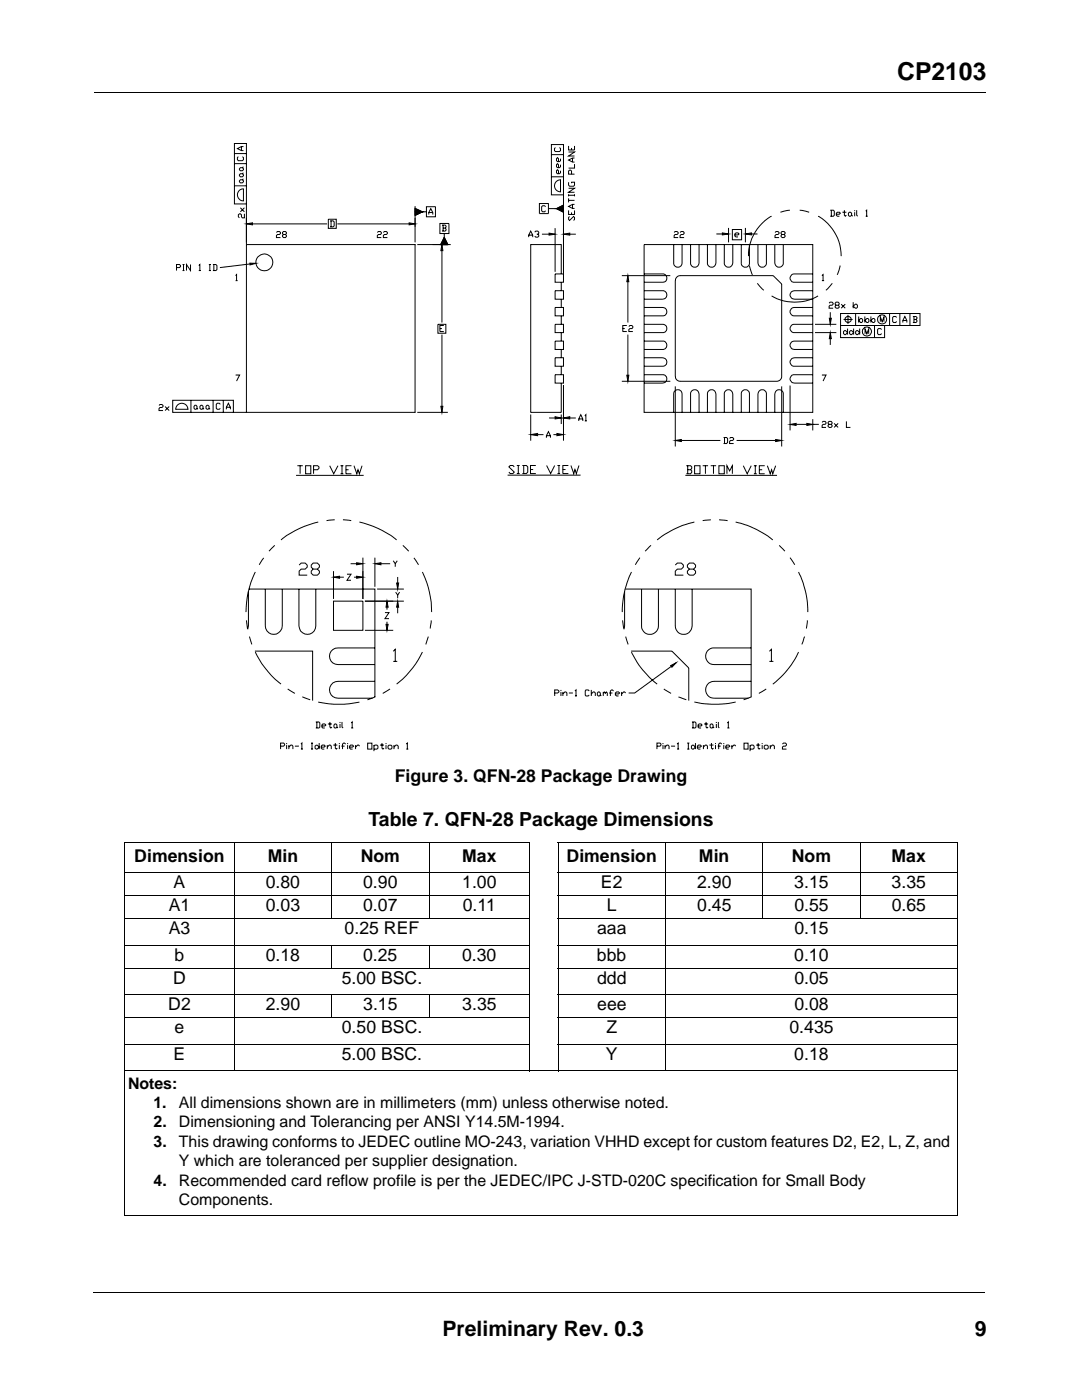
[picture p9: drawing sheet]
<svg xmlns="http://www.w3.org/2000/svg" width="216mm" height="279mm" viewBox="0 0 216 279" stroke-linecap="round" stroke-linejoin="round" font-family="sans-serif">
<path d="M18.8 18.4h177.8M18.6 257.9h177.8" fill="none" stroke="#000" stroke-width=".2"/>
<path d="M19 258.6h30.8v14.7h-30.8z" fill="#fff"/>
<g fill="none" stroke="#000" stroke-width=".2">
<path d="M24.7 168.2h81M24.7 174.2h81M24.7 178.8h81M24.8 168.3v74.2M46.8 168.1v45.7M66.1 168.1v15.4M85.7 168.1v15.4M105.6 168.3v45.5M111.3 168.2h79.9M111.3 174.2h79.9M111.3 178.8h79.9M111.4 168.3v45.5"/>
<path d="M132.8 168.1v45.7M152.2 168.1v15.4M171.6 168.1v15.4M191.1 168.3v74.2M24.7 183.4h81M24.7 188.7h81M24.7 193.2h81M24.7 198.5h81M66.1 188.6v4.7M66.1 198.4v4.8M85.7 188.6v4.7M85.7 198.4v4.8"/>
<path d="M111.3 183.4h79.9M111.3 188.7h79.9M111.3 193.2h79.9M111.3 198.5h79.9M24.7 203.1h81M24.7 208.4h81M24.7 213.7h166.5M111.3 203.1h79.9M111.3 208.4h79.9M24.7 242.6h166.5"/>
</g>
<path d="M29 27.5h157.9v125.2h-157.9z" fill="#fff"/>
<g fill="none" stroke="#000" stroke-width=".2">
<path d="M46.8 28.6h2.4v12.1h-2.4zM46.8 37.1h2.4M46.8 32.7h2.4M46.8 30.6h2.4M47.6 31.3l-.2 .2v.4l.2 .2h.8l.2-.2v-.4l-.2-.2M47.7 38l.9-.3v2.4a1.21 1.21 0 0 1-1.1-.8 1.21 1.21 0 0 1 .2-1.3zM48 35.9h.4l.2 .2-.2 .4h-.4l-.2-.2zM48 34.7h.4l.2 .2-.2 .4h-.4l-.2-.2zM48 33.5h.4l.2 .2-.2 .4h-.4l-.2-.2zM48.2 29.3v.8M48.6 29.3h-.4l-.8 .4 .8 .4h.4M48.6 35.7l-.2 .2"/>
<path d="M48.6 34.5l-.2 .2M48.6 33.3l-.2 .2M110 28.9h2.4v10h-2.4zM110 35.3h2.4M110 30.9h2.4M110.8 29.4l-.2 .3v.4l.2 .1h.8l.2-.1v-.4l-.2-.3M110.9 36.3l.4-.3 .5-.1v2.4a1.21 1.21 0 0 1-1-.7 1.21 1.21 0 0 1 .1-1.3zM111.8 34.1v.4l-.2 .2h-.4l-.2-.2v-.4l.2-.2 .2 .2v.6M111.8 32.9v.4l-.2 .2h-.4l-.2-.2v-.4l.2-.2 .2 .2v.6M111.8 31.7v.4l-.2 .2h-.4l-.2-.2v-.4l.2-.2 .2 .2v.6M112.4 36.3l.1 18.4M113.5 37.6h1.1l-1.1 .8h1.1"/>
<path d="M113.5 36.4v.6l.1 .2h.8l.2-.2v-.6h-.6v.2M113.5 30.3h1.1l-1.1 .8h1.1M113.5 29.1v.8h1.1v-.8M113.5 38.8v.4M113.5 39.6v.8M113.5 40h1.1M113.5 39h1.1M114 34.8v-.7l-.4-.1-.1 .1v.7h1.1M114 29.5v.4M114.2 31.5v.8M114.6 32.7v.8h-1.1M114.6 31.5h-.4l-.7 .4 .7 .4h.4"/>
<path d="M114.6 38.8v.4M35.2 53.4h.6l.2-.4-.2-.2h-.6v1.2M36.4 52.8h.4M36.4 54h.4M36.6 52.8v1.2M38 52.8v1.2l-.8-1.2v1.2M39.7 53l.2-.2v1.2M39.7 54h.4M41.7 52.8h.4M41.7 54h.4M41.9 52.8v1.2M42.5 52.8h.6l.2 .2v.8l-.2 .2h-.6"/>
<path d="M42.7 52.8v1.2M47 55l.2-.2v1.2M47 56h.4M48 41.5l.8 .8M48.8 42.7v.8h-.4l-.2-.2v-.4l-.4-.2-.2 .2v.4l.2 .2M48.8 41.5l-.8 .8M49.2 44.7l1.2-.2v.4zM49.2 40.4v8.4M49.2 48.8h33.6v33.5h-33.6zM49.8 52.7l-5.9 .7M49.8 52.5l1.3 .1-1.2 .3zM50.4 44.7h14.9"/>
<path d="M51.1 52.6h.1M55.2 46.4l.2-.2h.4l.2 .2-.2 .4h-.4l-.2 .2v.4h.8M56.6 46.8l-.2-.4 .2-.2h.4l.1 .4-.1 .2h-.4l-.2 .2 .2 .4h.4l.1-.2-.1-.4M65.5 43.8h1.6v1.8h-1.6zM65.9 44.1h.6l.2 .2v.8l-.2 .2h-.6M66.1 44.1v1.2M67.3 44.7h14.3M75.3 46.4l.2-.2h.4l.2 .2-.2 .4h-.4l-.2 .2v.4h.8M76.5 46.4l.2-.2h.4l.2 .2-.2 .4h-.4l-.2 .2v.4h.8M81.6 44.5l1.2 .2-1.2 .2zM82.8 48.8h.1M82.8 44.7h.1"/>
<path d="M82.8 41.6l1.5 .7h-1.5zM82.8 42.3h1.5l-1.5 .7zM82.8 41.6l1.5 .7-1.5 .7M82.8 41.1v7.3M83.5 42.3h1.6M85.1 41.3h1.8v2h-1.8zM85.6 42.8v-.4l.4-.8 .4 .8v.4M85.6 42.4h.8M87.8 44.6h1.8v2h-1.8zM87.9 48.8h1.5zM88.2 50v14.4M88.2 48.8l.2 1.2h-.4z"/>
<path d="M88.2 44.9h.6l.2 .2-.2 .4M88.4 45.5h.4l.2 .4-.2 .2h-.6M88.4 44.9v1.2M88.6 47.4l.8 1.4h-1.5zM88.6 46.6v1.6M89.9 48.8h-6.6M105.5 47.3v-.4l.4-.8 .4 .8v.4M105.5 46.9h.8M106.7 46.3l.2-.2h.4l.2 .4-.4 .2M107.3 46.7l.2 .2-.2 .4h-.4l-.2-.2M107.6 40.6h1.8v2h-1.8zM108.1 46.7h1.5"/>
<path d="M108.9 41.3l-.2-.2h-.4l-.2 .2v.8l.2 .2h.4l.2-.2M109.4 41.6h1.6M109.6 46.5l1.2 .2-1.2 .2zM110.8 54.7h.1M110.8 46.7h.1M110.8 45.5v8.8M110.8 58h1.6v1.7h-1.6zM110.8 54.7h1.6v1.6h-1.6zM111 41.6l1.4 .8M111 41.6l1.4-.7v.7zM111 41.6h1.4v.8zM112 54.7v-5.9h-6.1v33.5h6.1v-5.8"/>
<path d="M112 56.3v1.7M112 59.7v1.7M112.4 40.9l-1.4 .7M112.4 46.7l1.3-.2v.4zM113.5 42v.8h1.1v-.8M113.6 43.2l-.1 .2v.4l.1 .2 .8-.8 .2 .2v.4l-.2 .2M113.7 46.7h1.2M114 42.4v.4M114.2 40.8v.8M114.6 40.8h-.4l-.7 .4 .7 .4h.4M124.1 55h9.7M125.3 56.2v8.2"/>
<path d="M125.3 55l.2 1.2h-.4zM128.5 48.8h33.7v33.5h-33.7zM128.5 54.7h4l.4 .3 .2 .4-.2 .6-.5 .3h-3.9M128.5 58h3.7a.85 .85 0 0 1 .9 .9 .85 .85 0 0 1-.9 .8h-3.7M134.4 48.8v3.7a.84 .84 0 0 0 .9 .8 .84 .84 0 0 0 .8-.8v-3.7M134.5 46.4l.2-.2h.4l.2 .2-.2 .4h-.4l-.2 .2v.4h.8M135.1 55.2l.5-.2h18.7l1.7 1.7v18.4a.97 .97 0 0 1-1 1h-19.4a.94 .94 0 0 1-.9-1v-19.1zM135.7 46.4l.2-.2h.4l.2 .2-.2 .4h-.4l-.2 .2v.4h.8M137.8 48.8v3.7a.85 .85 0 0 0 .8 .8 .85 .85 0 0 0 .9-.8v-3.7M141.2 48.8v3.7a.85 .85 0 0 0 .8 .8 .85 .85 0 0 0 .9-.8v-3.7M142.9 46.7h1.2M144.1 46.5l1.3 .2-1.3 .2z"/>
<path d="M144.5 48.8v3.7a.85 .85 0 0 0 .9 .8 .85 .85 0 0 0 .8-.8v-3.7M145.4 45.5v2.9M146.1 45.8h1.9v2.1h-1.9zM146.6 46.9h.7l.2-.2-.2-.2h-.4l-.3 .2v.4l.3 .2h.4M147.9 48.8h1.6v3.7a.81 .81 0 0 1-.8 .8 .81 .81 0 0 1-.8-.8zM148.7 45.5v2.9M148.7 46.7l1.2-.2v.4zM149.5 53l.7 1.8M149.9 46.7h1.3M151.1 56.5l1.3 1.4M151.2 48.8v3.7a.85 .85 0 0 0 .9 .8 .85 .85 0 0 0 .8-.8v-3.7M154 43.2a9.1 9.1 0 0 0-4.6 7.9"/>
<path d="M154 59.1a9.2 9.2 0 0 0 9.2 0M154.6 48.8v3.7a.85 .85 0 0 0 .8 .8 .85 .85 0 0 0 .9-.8v-3.7M154.6 46.4l.3-.2h.3l.2 .2-.2 .4h-.3l-.3 .2v.4h.8M156 46.8l-.1-.2 .1-.4h.4l.3 .2-.3 .4h-.4l-.1 .2 .1 .4h.4l.3-.2-.3-.4M157.6 42l-1.9 .4M159.6 42l1.9 .4M162.2 54.7h-3.7a.83 .83 0 0 0-.9 .8 .83 .83 0 0 0 .9 .8h3.7M162.2 58h-3.7a.85 .85 0 0 0-.9 .9 .85 .85 0 0 0 .9 .8h3.7M163.2 43.2a9.2 9.2 0 0 1 4.7 7.9M164 55l.2-.2v1.2M164 56h.4M165.7 42h.6l.2 .1v.8l-.2 .3h-.6"/>
<path d="M165.9 42v1.2M166.1 56.5l-1.3 1.4M166.9 42.8h.6l.2-.3-.2-.1h-.4l-.2 .1v.4l.2 .3h.4M167.6 53l-.6 1.8M168.1 42.4h.8M168.5 42v.9l.2 .3 .2-.3M169.5 42.4l.4 .1v.4l-.2 .3-.4-.3v-.4zM169.9 42.9l.2 .3M170.5 42v.1M170.5 42.4v.8M170.9 42v.9l.2 .3M172.7 42.1l.2-.1v1.2"/>
<path d="M172.7 43.2h.4M34.5 79.9h12.1v2.4h-12.1zM38.1 79.9v2.4M42.5 79.9v2.4M44.6 79.9v2.4M47 74.8h.8l-.6 1.3M87.4 64.7h1.6v1.8h-1.6zM87.8 65.6h.4M88.2 66.8v14.3M88.6 65h-.8v1.2h.8M110.8 64.7h1.6v1.7h-1.6zM110.8 61.4h1.6v1.6h-1.6z"/>
<path d="M110.8 68.1h1.6v1.6h-1.6zM110.8 71.4h1.6v1.7h-1.6zM110.8 74.8h1.6v1.7h-1.6zM112 63v1.7M112 66.4v1.7M112 69.7v1.7M112 73.1v1.7M112.4 76.5h.1M112.4 76.9v11M124.1 76.1h9.7M124.3 65.6h.4M125.1 74.9h.4l-.2 1.2z"/>
<path d="M125.1 65h-.8v1.2h.8M125.3 66.8v8.1M125.5 65.2l.2-.2h.4l.2 .2-.2 .4h-.4l-.2 .2v.4h.8M128.5 61.4h3.7a.84 .84 0 0 1 .9 .7 .84 .84 0 0 1-.7 .9h-3.9M128.5 64.7h3.7a.83 .83 0 0 1 .9 .8 .83 .83 0 0 1-.7 .9h-3.9M128.5 68.1h3.7a.84 .84 0 0 1 .9 .7 .84 .84 0 0 1-.7 .9h-3.9M128.5 71.4h3.7a.85 .85 0 0 1 .9 .8 .85 .85 0 0 1-.9 .9h-3.7M128.5 74.8h3.7a.84 .84 0 0 1 .9 .8 .84 .84 0 0 1-.9 .9h-3.7M134.7 77.1v12M156 77.1v12M157.6 76.9v9M162.2 61.4h-3.7a.84 .84 0 0 0-.9 .8 .84 .84 0 0 0 .9 .8h3.7"/>
<path d="M162.2 64.7h-3.7a.83 .83 0 0 0-.9 .9 .83 .83 0 0 0 .9 .8h3.7M162.2 68.1h-3.7a.84 .84 0 0 0-.9 .8 .84 .84 0 0 0 .9 .8h3.7M162.2 71.4h-3.7a.85 .85 0 0 0-.9 .8 .85 .85 0 0 0 .9 .9h3.7M162.2 74.8h-3.7a.84 .84 0 0 0-.9 .8 .84 .84 0 0 0 .9 .9h3.7M162.6 64.7h4.3M162.6 66.4h4.3M164 74.8h.8l-.6 1.3M165.4 60.5l.2-.2h.4l.2 .2-.2 .4h-.4l-.2 .2v.4h.8M165.5 63.5h.4l-.2 1.2zM165.7 66.4l.2 1.2h-.4zM165.7 62.3v1.2M165.7 67.6v1.2"/>
<path d="M166.8 60.9l-.2-.2 .2-.4h.4l.2 .2-.2 .4h-.4l-.2 .2 .2 .4h.4l.2-.2-.2-.4M167.7 65h8.8v2.4h-8.8zM167.7 62.6h15.9v2.4h-15.9zM167.9 60.7l.8 .8M168.3 66.2l.4-.2 .4 .4-.4 .4h-.2l-.2-.2zM168.3 63.8h1.8M168.7 60.7l-.8 .8M169.1 65.6v1.2M169.2 62.8v1.8M169.5 66.2l.4-.2 .4 .4-.4 .4h-.2l-.2-.2zM170.2 61.1l.5-.4h.2l.2 .2v.4l-.4 .2zM170.2 60.3v1.2"/>
<path d="M170.3 65.6v1.2M170.7 66.2l.4-.2 .4 .4-.4 .4h-.2l-.2-.2zM170.7 62.6v2.4M171.3 63.2v1.2M171.5 65.6v1.2M171.7 63.6l.4 .2v.4l-.2 .2h-.2l-.4-.4zM172.6 63.2v1.2M172.6 66.6v-.9l.4 .9 .3-.9v.9M173 63.6l.4 .2v.4l-.2 .2h-.2l-.4-.4zM173.8 64l.4-.4 .4 .2v.4l-.2 .2h-.2zM173.8 63.2v1.2M174.5 65v2.4"/>
<path d="M175.7 64.2v-1l.3 1 .4-1v1M175.9 65.8l-.2-.2h-.4l-.2 .2v.8l.2 .2h.4l.2-.2M177.5 62.6v2.4M178.9 63.4l-.2-.2h-.4l-.2 .2v.8l.2 .2h.4l.2-.2M179.6 62.6v2.4M180.1 64.4v-.4l.5-.8 .4 .8v.4M180.1 64h.9M181.6 62.6v2.4M182.2 63.2h.6l.2 .2-.2 .4M182.4 63.8h.4l.2 .4-.2 .2h-.6M182.4 63.2v1.2M31.7 80.9l.2-.2h.4l.2 .2-.2 .4h-.4l-.2 .2v.4h.8"/>
<path d="M32.9 81.1l.9 .8M33.8 81.1l-.9 .8M35.4 80.8a1.23 1.23 0 0 1 1.3-.2 1.23 1.23 0 0 1 .8 1.1h-2.4zM38.9 80.9l.4 .2v.4l-.2 .2-.4-.2v-.4zM39.3 81.5l.2 .2M39.9 81.1l.4-.2 .2 .2v.4l-.4 .2-.2-.2zM40.5 81.5l.2 .2M41.1 81.1l.4-.2 .2 .2v.4l-.4 .2-.2-.2zM41.7 81.5l.2 .2M44 80.7l-.2-.2h-.5l-.1 .2v.8l.1 .2h.5l.2-.2M45.2 81.7v-.4l.4-.8 .4 .8v.4M45.2 81.3h.8"/>
<path d="M46.6 82.3h2.6M59.1 94.9h13.5M59.3 92.9h1.1M59.9 92.9v1.7M61 92.9h1v1.7h-1zM62.6 93.7h.8l.2-.2v-.3l-.2-.3h-.8v1.7M65.8 92.9l.8 1.7 .8-1.7M67.9 92.9h.6M67.9 94.6h.6M68.2 92.9v1.7M69 93.7h.6M70.1 92.9h-1.1v1.7h1.1"/>
<path d="M70.6 92.9l.6 1.7 .2-.9 .3 .9 .5-1.7M82.8 82.3h.1M83.3 82.3h6.1M88 81.1h.4l-.2 1.2zM101.3 94.8h14.5M102.6 93.2l-.3-.3h-.5l-.3 .3 1.1 1-.3 .3h-.5l-.3-.3M103.1 94.5h.6M103.1 92.9h.6M103.4 92.9v1.6M104.2 92.9h.8l.3 .3v1l-.3 .3h-.8M104.5 92.9v1.6M105.9 93.7h.5"/>
<path d="M105.9 86.7l1.4-.2v.5zM105.9 82.7v5.2M106.9 92.9h-1v1.6h1M107.3 86.7h1.1M109 87.4v-.4l.4-.9 .4 .9v.4M109 87h.8M109.1 92.9l.8 1.6 .8-1.6M109.6 83.4h1.2M110.4 86.7h.7M110.8 83.2l1.2 .2-1.2 .2zM111.1 86.5l1.3 .2-1.3 .3zM111.2 94.5h.6"/>
<path d="M111.2 92.9h.6M111.5 92.9v1.6M112 82.7v1.9M112.3 93.7h.5M112.4 86.7h.1M112.4 83.4l1.3-.2v.4zM112.4 83.4h.1M113.4 92.9h-1.1v1.6h1.1M113.7 83.4h1.2M113.9 92.9l.6 1.6 .2-.8 .3 .8 .5-1.6M115.5 84v-.4l.4-.8 .4 .8v.4M115.5 83.6h.8"/>
<path d="M116.7 83l.2-.2v1.2M116.7 84h.4M134.4 82.3v-3.7a.84 .84 0 0 1 .9-.8 .84 .84 0 0 1 .8 .8v3.7M134.7 87.9l1.3-.2v.4zM136 87.9h7.7M136.8 94.9h18.2M136.9 92.9h.9l.2 .3v.3l-.2 .2M137.2 93.7h.6l.2 .3v.3l-.2 .3h-.9M137.2 92.9v1.7M137.8 82.3v-3.7a.85 .85 0 0 1 .8-.8 .85 .85 0 0 1 .9 .8v3.7M138.6 92.9h1.1v1.7h-1.1zM140.2 92.9h1.1"/>
<path d="M140.8 92.9v1.7M141.2 82.3v-3.7a.85 .85 0 0 1 .8-.8 .85 .85 0 0 1 .9 .8v3.7M141.8 92.9h1.1M142.4 92.9v1.7M143.4 92.9h1.1v1.7h-1.1zM144.4 87.3h.6l.2 .2v.8l-.2 .2h-.6M144.5 82.3v-3.7a.85 .85 0 0 1 .9-.8 .85 .85 0 0 1 .8 .8v3.7M144.6 87.3v1.2M145.1 94.6v-1.7l.5 1.1 .5-1.1v1.7M145.6 87.5l.2-.2h.4l.2 .2-.2 .4h-.4l-.2 .2v.4h.8M147 87.9h7.8M147.9 82.3v-3.7a.82 .82 0 0 1 .8-.8 .82 .82 0 0 1 .8 .8v3.7"/>
<path d="M148.3 92.9l.8 1.7 .8-1.7M150.4 92.9h.6M150.4 94.6h.6M150.7 92.9v1.7M151.2 82.3v-3.7a.85 .85 0 0 1 .9-.8 .85 .85 0 0 1 .8 .8v3.7M151.5 93.7h.6M152.6 92.9h-1.1v1.7h1.1M153.1 92.9l.6 1.7 .3-.9 .2 .9 .6-1.7M154.6 82.3v-3.7a.85 .85 0 0 1 .8-.8 .85 .85 0 0 1 .9 .8v3.7M154.8 87.7l1.2 .2-1.2 .2zM157.6 84.7l1.3-.2v.4zM158.9 84.7h2.1"/>
<path d="M161 84.5l1.2 .2-1.2 .2zM162.2 83.7v2.2M162.2 84.7h1.2M164 84.3l.2-.2h.4l.2 .2-.2 .4h-.4l-.2 .2v.4h.8M165.4 84.7l-.2-.4 .2-.2h.4l.2 .4-.8 .4 .2 .4h.4l.2-.2-.2-.4M166.4 84.5l.8 .8M167.2 84.5l-.8 .8M168.9 84.1v1.2h.8M49.6 118v6.9l-.2 .7M49.7 117.6h25.1v21.5M50.9 114.2a18.4 18.4 0 0 0-1.8 8M52.6 111.3l-.9 1.4"/>
<path d="M52.9 117.6v7.3a1.69 1.69 0 0 0 1.7 1.7 1.69 1.69 0 0 0 1.7-1.7v-7.3M54.8 108.8l-1.1 1.2M59.6 117.6v7.3a1.68 1.68 0 0 0 1.7 1.7 1.68 1.68 0 0 0 1.7-1.7v-7.3M59.7 112.8l.4-.4h.8l.4 .4v.4l-.4 .4h-.8l-.4 .4v.8h1.6M62.5 113.6l-.4-.4v-.4l.4-.4h.8l.4 .4v.4l-.4 .4h-.8l-.4 .4v.4l.4 .4h.8l.4-.4v-.4l-.4-.4M63.5 104.2a18.5 18.5 0 0 0-7.4 3.6M66.5 120h5.9v5.8h-5.9zM66.5 115.2l1.3-.2v.4zM66.5 114v5.5M66.8 103.7l-1.6 .2M67.8 115.2h.8M68.4 103.7l1.7 .2"/>
<path d="M69.2 114.6h.8l-.8 1.2h.8M70 112.5h1.2M70.6 115.2h.6M71.2 112.3l1.2 .2-1.2 .2zM71.2 115l1.2 .2-1.2 .2zM71.7 104.2a18.5 18.5 0 0 1 7.4 3.6M72.4 111.3v8.2M72.8 120h7.8M74.8 111.3v5.8M74.8 112.5l1.2-.2v.4zM75.2 117.6h5.4M76 112.5h1.9"/>
<path d="M77.2 120l.2 1.2h-.4zM78.5 111.9l.4 .6v.6M79 118.2l.4 .6v.6M79.1 116.4h.4l-.1 1.2zM79.3 111.9l-.4 .6M79.4 120l.1 1.2h-.4zM79.4 115.1v1.3M79.7 118.2l-.3 .6M80.4 108.8l1.2 1.2M82.6 111.3l.9 1.4M84.3 114.2a18.1 18.1 0 0 1 1.8 8M124.6 118v6.9l-.1 .7"/>
<path d="M124.8 117.6h25.1v21.5M126 114.2a17.4 17.4 0 0 0-1.8 8M127.7 111.3l-.9 1.4M128 117.6v7.3a1.68 1.68 0 0 0 1.7 1.7 1.68 1.68 0 0 0 1.7-1.7v-7.3M129.9 108.8l-1.2 1.2M134.7 117.6v7.3a1.68 1.68 0 0 0 1.7 1.7 1.68 1.68 0 0 0 1.7-1.7v-7.3M134.7 112.8l.4-.4h.9l.4 .4v.4l-.4 .4h-.9l-.4 .4v.8h1.7M137.6 113.6l-.4-.4v-.4l.4-.4h.8l.4 .4v.4l-.4 .4h-.8l-.4 .4v.4l.4 .4h.8l.4-.4v-.4l-.4-.4M138.6 104.2a18.4 18.4 0 0 0-7.5 3.6M141.8 103.7l-1.6 .2M143.5 103.7l1.7 .2M146.8 104.2a18.5 18.5 0 0 1 7.4 3.6"/>
<path d="M155.5 108.8l1.1 1.2M157.6 111.3l1 1.4M159.3 114.2a18.2 18.2 0 0 1 1.9 8M49.2 123.8l.2 1.6M49.8 127l.4 1.6M50.9 129.9h11.5v9.9M50.9 130.1a17.9 17.9 0 0 0 5.2 6.4M57.4 137.5l1.4 .9M60.3 139.1l1.6 .6M72.8 125.8h5.7M74.8 129.3h-7.4a1.66 1.66 0 0 0-1.7 1.7 1.66 1.66 0 0 0 1.7 1.6h7.4M74.8 136h-7.4a1.68 1.68 0 0 0-1.7 1.7 1.68 1.68 0 0 0 1.7 1.6h6.9"/>
<path d="M74.9 139.1l-1.6 .6M76.8 122.3h.8l-.8 1.2h.8M77 124.6h.4l-.2 1.2zM77.2 121.2v.5M77.2 124.1v.5M77.8 137.5l-1.4 .9M78.5 130l.4-.4v2.4M78.5 132h.8M79.4 121.2v1.2M84.3 130.1a17.7 17.7 0 0 1-5.2 6.4M85.4 127l-.4 1.6M86 123.8l-.1 1.6"/>
<path d="M110.7 138.3h.6l.2-.2v-.2l-.2-.2h-.6v1.2M111.9 137.7v.2M111.9 138.1v.8M112.3 138.5l.4-.4h.2l.2 .2v.6M112.3 138.1v.8M113.5 138.3h.8M114.7 137.9l.2-.2v1.2M114.7 138.9h.4M117.6 137.9l-.2-.2h-.5l-.1 .2v.8l.1 .2h.5l.2-.2M118 138.5l.4-.4h.2l.2 .2v.6M118 137.7v1.2M119.4 138.1l.4 .2v.4l-.2 .2-.4-.2v-.4z"/>
<path d="M119.8 138.7l.2 .2M120.4 138.3l.2-.2 .2 .4M120.4 138.1v.8M120.8 138.3l.2-.2 .2 .2v.6M121.6 138.3h.6M122.4 137.9l-.2-.2-.4 .2v1M122.8 138.5h.6l.2-.2-.2-.2h-.4l-.2 .2v.4l.2 .2h.4M124 138.1v.8M124.2 123.8l.3 1.6M124.8 127l.5 1.6M124.8 138.3l-.4-.2-.4 .4M125.9 129.9h8.2l3.3 3.4v6.5"/>
<path d="M126 130.1a17.5 17.5 0 0 0 5.1 6.4M132.5 137.5l1.4 .9M133.8 132.8l1.1-.5-.8 .9zM133.9 133l-7.3 5.3h-1.2M135.4 139.1l1.5 .6M149.9 129.3h-7.4a1.66 1.66 0 0 0-1.7 1.7 1.66 1.66 0 0 0 1.7 1.6h7.4M149.9 136h-7.4a1.68 1.68 0 0 0-1.7 1.7 1.68 1.68 0 0 0 1.7 1.6h6.9M149.9 139.1l-1.5 .6M152.9 137.5l-1.5 .9M153.5 130l.4-.4v2.4M153.5 132h.8M159.3 130.1a17.3 17.3 0 0 1-5.1 6.4"/>
<path d="M160.5 127l-.5 1.6M161.1 123.8l-.2 1.6M56 148.9h.6l.2-.4-.2-.2h-.6v1.2M57.2 148.3v.2M57.2 148.7v.8M57.6 149.1l.4-.4h.3l.1 .2v.6M57.6 148.7v.8M58.8 148.9h.8M60 148.5l.2-.2v1.2M60 149.5h.5M62.1 149.5h.4M62.1 148.3h.4"/>
<path d="M62.3 148.3v1.2M62.9 148.9l.4-.2 .4 .4-.4 .4h-.2l-.2-.2zM63 144.1h.6l.2 .2v.8l-.2 .2h-.6M63.2 144.1v1.2M63.5 140.1a18.1 18.1 0 0 0 8.2 0M63.7 148.3v1.2M64.1 149.1h.6l.2-.2-.2-.2h-.4l-.2 .2v.4l.2 .2h.4M64.2 144.9h.6l.2-.2-.2-.2h-.4l-.2 .2v.4l.2 .2h.4M65.3 149.1l.4-.4h.2l.2 .2v.6M65.3 148.7v.8M65.4 144.5h.8M65.8 144.1v1l.2 .2 .2-.2"/>
<path d="M66.5 148.7h.8M66.8 144.5l.4 .2v.4l-.2 .2-.4-.2v-.4zM66.9 148.3v1l.2 .2 .2-.2M67.2 145.1l.2 .2M67.7 148.3v.2M67.7 148.7v.8M67.8 144.1v.2M67.8 144.5v.8M68.1 148.9h.6M68.2 144.1v1l.3 .2M69 148.5l-.3-.2-.4 .2v1M69.4 148.3v.2"/>
<path d="M69.4 148.7v.8M69.8 149.1h.6l.1-.2-.1-.2h-.4l-.2 .2v.4l.2 .2h.4M70.1 144.3l.2-.2v1.2M70.1 145.3h.4M71 148.7v.8M71.8 148.9l-.4-.2-.4 .4M73.4 148.3h.8v1.2h-.8zM74.6 148.9l.2-.2h.4l.2 .2v.4l-.2 .2h-.6M74.6 148.7v1.2M75.8 148.7h.8M76.2 148.3v1l.2 .2 .2-.2M77 148.3v.2"/>
<path d="M77 148.7v.8M77.6 148.7h.4l.2 .2v.4l-.2 .2h-.4l-.2-.2v-.4zM78.6 149.1l.4-.4h.2l.3 .2v.6M78.6 148.7v.8M81.1 148.5l.2-.2v1.2M81.1 149.5h.4M131.1 148.9h.6l.2-.4-.2-.2h-.6v1.2M132.3 148.3v.2M132.3 148.7v.8M132.7 149.1l.4-.4h.2l.2 .2v.6M132.7 148.7v.8M133.9 148.9h.8"/>
<path d="M135.1 148.5l.2-.2v1.2M135.1 149.5h.4M137.1 149.5h.5M137.1 148.3h.5M137.4 148.3v1.2M138.1 144.1h.6l.2 .2v.8l-.2 .2h-.6M138.2 148.7h.2l.4 .4-.4 .4-.4-.2v-.4zM138.3 144.1v1.2M138.6 140.1a18.8 18.8 0 0 0 8.2 0M138.8 148.3v1.2M139.1 149.1h.7l.2-.2-.2-.2h-.4l-.3 .2v.4l.3 .2h.4M139.3 144.9h.6l.2-.2-.2-.2h-.4l-.2 .2v.4l.2 .2h.4"/>
<path d="M140.4 149.1l.4-.4h.2l.2 .2v.6M140.4 148.7v.8M140.5 144.5h.8M140.9 144.1v1l.2 .2 .2-.2M141.6 148.7h.8M141.9 144.5l.4 .2v.4l-.2 .2-.4-.2v-.4zM142 148.3v1l.2 .2 .2-.2M142.3 145.1l.2 .2M142.8 148.3v.2M142.8 148.7v.8M142.9 144.1v.2M142.9 144.5v.8"/>
<path d="M143.2 148.9h.6M143.3 144.1v1l.2 .2M144 148.5l-.2-.2-.4 .2v1M144.4 148.3v.2M144.4 148.7v.8M144.8 149.1h.6l.2-.2-.2-.2h-.4l-.2 .2v.4l.2 .2h.4M145.1 144.3l.2-.2v1.2M145.1 145.3h.4M146 148.7v.8M146.8 148.9l-.4-.2-.4 .4M148.5 148.3h.8v1.2h-.8zM149.7 148.9l.2-.2h.4l.2 .2v.4l-.2 .2h-.6"/>
<path d="M149.7 148.7v1.2M150.9 148.7h.8M151.3 148.3v1l.2 .2 .2-.2M152.1 148.3v.2M152.1 148.7v.8M152.7 148.7h.4l.2 .2v.4l-.2 .2h-.4l-.2-.2v-.4zM153.7 149.1l.6-.4 .2 .2v.6M153.7 148.7v.8M156.1 148.5l.2-.2h.4l.2 .2-.2 .4h-.4l-.2 .2v.4h.8"/>
<circle cx="52.8" cy="52.4" r="1.68"/>
<circle cx="169.2" cy="63.8" r=".6"/>
<circle cx="173" cy="66.2" r=".91"/>
<circle cx="176" cy="63.7" r=".9"/>
</g>
<g fill="#000">
<path d="M49.8 52.5l1.3 .1-1.2 .3zM49.2 44.7l1.2-.2v.4zM81.6 44.5l1.2 .2-1.2 .2zM82.8 41.6l1.5 .7h-1.5zM82.8 42.3h1.5l-1.5 .7zM87.9 48.8h1.5zM88.2 48.8l.2 1.2h-.4zM88.6 47.4l.8 1.4h-1.5zM109.6 46.5l1.2 .2-1.2 .2zM111 41.6h1.4v.8zM111 41.6l1.4-.7v.7zM112.4 46.7l1.3-.2v.4z"/>
<path d="M125.3 55l.2 1.2h-.4zM144.1 46.5l1.3 .2-1.3 .2zM148.7 46.7l1.2-.2v.4zM125.1 74.9h.4l-.2 1.2zM165.5 63.5h.4l-.2 1.2zM165.7 66.4l.2 1.2h-.4zM88 81.1h.4l-.2 1.2zM105.9 86.7l1.4-.2v.5zM110.8 83.2l1.2 .2-1.2 .2zM111.1 86.5l1.3 .2-1.3 .3zM112.4 83.4l1.3-.2v.4zM134.7 87.9l1.3-.2v.4z"/>
<path d="M154.8 87.7l1.2 .2-1.2 .2zM157.6 84.7l1.3-.2v.4zM161 84.5l1.2 .2-1.2 .2zM66.5 115.2l1.3-.2v.4zM71.2 112.3l1.2 .2-1.2 .2zM71.2 115l1.2 .2-1.2 .2zM74.8 112.5l1.2-.2v.4zM79.1 116.4h.4l-.1 1.2zM77.2 120l.2 1.2h-.4zM77 124.6h.4l-.2 1.2zM79.4 120l.1 1.2h-.4zM133.8 132.8l1.1-.5-.8 .9z"/>
</g>
<text font-size="4.9" x="179" y="16">CP2103</text>
<g font-size="4.2">
<text x="88.3" y="266.7">Preliminary Rev. 0.3</text>
<text x="194.5" y="266.7">9</text>
</g>
<text font-size="3.9" x="73.5" y="164.8">Table 7. QFN-28 Package Dimensions</text>
<g font-size="3.5">
<text x="78.8" y="156.1">Figure 3. QFN-28 Package Drawing</text>
<text x="26.8" y="172">Dimension</text>
<text x="53.4" y="172">Min</text>
<text x="72" y="172">Nom</text>
<text x="92.2" y="172">Max</text>
<text x="113.1" y="172">Dimension</text>
<text x="139.5" y="172">Min</text>
<text x="158" y="172">Nom</text>
<text x="177.9" y="172">Max</text>
<text x="34.7" y="177.2">A</text>
<text x="53" y="177.2">0.80</text>
<text x="72.5" y="177.2">0.90</text>
<text x="92.2" y="177.2">1.00</text>
<text x="119.9" y="177.2">E2</text>
<text x="139.1" y="177.2">2.90</text>
<text x="158.5" y="177.2">3.15</text>
<text x="177.9" y="177.2">3.35</text>
<text x="33.7" y="181.8">A1</text>
<text x="53" y="181.8">0.03</text>
<text x="72.5" y="181.8">0.07</text>
<text x="92.3" y="181.8">0.11</text>
<text x="121.1" y="181.8">L</text>
<text x="139.1" y="181.8">0.45</text>
<text x="158.5" y="181.8">0.55</text>
<text x="177.9" y="181.8">0.65</text>
<text x="33.7" y="186.4">A3</text>
<text x="34.8" y="191.7">b</text>
<text x="53" y="191.7">0.18</text>
<text x="68.8" y="186.4">0.25 REF</text>
<text x="72.5" y="191.7">0.25</text>
<text x="92.2" y="191.7">0.30</text>
<text x="119.1" y="191.7">bbb</text>
<text x="119.1" y="186.4">aaa</text>
<text x="158.5" y="191.7">0.10</text>
<text x="158.5" y="186.4">0.15</text>
<text x="34.5" y="196.3">D</text>
<text x="68.2" y="196.3">5.00 BSC.</text>
<text x="119.1" y="196.3">ddd</text>
<text x="158.5" y="196.3">0.05</text>
<text x="33.6" y="201.6">D2</text>
<text x="53" y="201.6">2.90</text>
<text x="72.5" y="201.6">3.15</text>
<text x="92.2" y="201.6">3.35</text>
<text x="119.2" y="201.6">eee</text>
<text x="158.5" y="201.6">0.08</text>
<text x="34.8" y="206.2">e</text>
<text x="68.2" y="206.2">0.50 BSC.</text>
<text x="121" y="206.2">Z</text>
<text x="157.5" y="206.2">0.435</text>
<text x="34.7" y="211.5">E</text>
<text x="68.2" y="211.5">5.00 BSC.</text>
<text x="120.9" y="211.5">Y</text>
<text x="158.5" y="211.5">0.18</text>
</g>
<g font-size="3.2">
<text x="25.5" y="217.2">Notes:</text>
<text x="30.6" y="221.1">1.</text>
<text x="35.7" y="221.1">All dimensions shown are in millimeters (mm) unless otherwise noted.</text>
<text x="30.6" y="225">2.</text>
<text x="35.7" y="225">Dimensioning and Tolerancing per ANSI Y14.5M-1994.</text>
<text x="30.6" y="228.9">3.</text>
<text x="35.7" y="228.9">This drawing conforms to JEDEC outline MO-243, variation VHHD except for custom features D2, E2, L, Z, and</text>
<text x="35.7" y="232.7">Y which are toleranced per supplier designation.</text>
<text x="30.6" y="236.6">4.</text>
<text x="35.7" y="236.6">Recommended card reflow profile is per the JEDEC/IPC J-STD-020C specification for Small Body</text>
<text x="35.7" y="240.5">Components.</text>
</g>
</svg>
